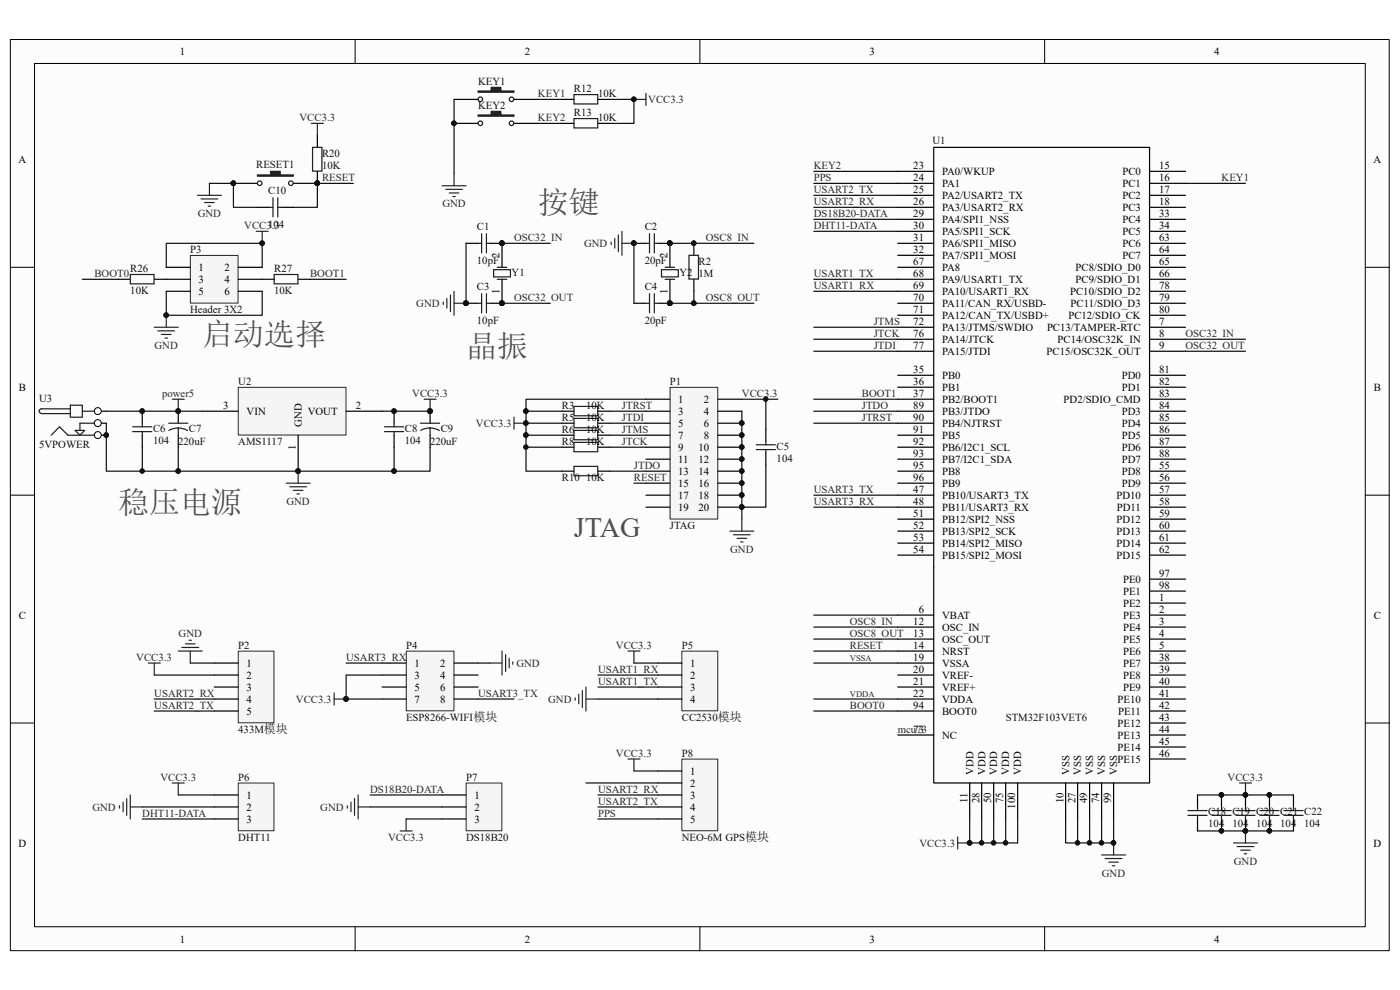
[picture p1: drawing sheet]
<svg xmlns="http://www.w3.org/2000/svg" width="297mm" height="210mm" viewBox="0 0 297 210" stroke-linecap="round" stroke-linejoin="round" font-family="sans-serif">
<path d="M2.2 8.4h292.5v193.3h-292.5z" fill="#fcfcfc"/>
<path d="M2.2 8.4h292.5v193.3h-292.5z" fill="none" stroke="#000" stroke-width=".21"/>
<path d="M7.4 13.5h282.2v183.1h-282.2z" fill="#fcfcfc"/>
<g fill="none" stroke="#000" stroke-width=".21">
<path d="M7.3 13.5h282.3v183.1h-282.3zM75.3 8.4v5.1M148.5 8.4v5.1M221.6 8.4v5.1M2.2 56.7h5.1M289.7 56.7h5.1M2.2 105h5.1M289.7 105h5.1M2.2 153.4h5.1M289.7 153.4h5.1M75.3 196.6v5.1M148.5 196.6v5.1"/>
<path d="M221.6 196.6v5.1"/>
</g>
<path d="M98.9 51.6v12.7M106.5 51.6h10.2M134.5 51.6v12.7M142.1 51.6h17.8M106.5 64.3h10.2M147.2 61.8v2.5h-5.1M147.2 64.3h12.7" fill="none" stroke="#0e0e0e" stroke-width=".25"/>
<g fill="#0e0e0e" stroke="#0e0e0e" stroke-width=".21">
<circle cx="98.8" cy="64.3" r=".48"/>
<circle cx="106.5" cy="64.3" r=".48"/>
<circle cx="106.5" cy="51.6" r=".48"/>
<circle cx="147.2" cy="51.6" r=".48"/>
<circle cx="147.2" cy="64.3" r=".48"/>
<circle cx="142.1" cy="64.3" r=".48"/>
<circle cx="134.5" cy="51.6" r=".48"/>
<circle cx="142.1" cy="51.6" r=".48"/>
<circle cx="91.2" cy="87.2" r=".48"/>
<circle cx="37.8" cy="87.2" r=".48"/>
</g>
<g fill="none" stroke="#000" stroke-width=".25">
<path d="M98.9 51.6h2.5M104 51.6h2.5v5.1M106.5 59.2v5.1h-2.5M134.5 51.6h2.5M139.6 51.6h2.5M147.2 51.6v2.6M147.2 59.2v2.6M98.9 64.3h2.5M134.5 64.3h2.5M139.6 64.3h2.5M37.8 87.2v2.6M37.8 92.3v2.6"/>
<path d="M91.2 87.2v2.6M91.2 92.3v2.6"/>
</g>
<g fill="none" stroke="#1c1c1c" stroke-width=".25">
<path d="M101.4 51.6h.8M102.2 49.6v4.1M103.2 49.6v4.1M103.2 51.6h.8M104.7 57.2h3.6v1.5h-3.6zM105.5 56.7h2M105.5 59.2h2M137 51.6h.8M137.8 49.6v4.1M138.8 51.6h.8M138.8 49.6v4.1M146.2 54.2h2v5h-2z"/>
<path d="M101.4 64.3h.8M102.2 62.3v4.1M103.2 62.3v4.1M103.2 64.3h.8M137 64.3h.8M137.8 62.3v4.1M138.8 64.3h.8M138.8 62.3v4.1M35.8 89.8h4.1M37.8 90.8v1.5M37.8 90.8l1.2 .2 .8 .3M37.8 90.8l-.8 .1-1.2 .4"/>
<path d="M89.2 89.8h4.1M91.2 90.8l.9 .1 1.1 .4M91.2 90.8l-.8 .1-1.1 .4M91.2 90.8v1.5"/>
</g>
<path d="M129.7 51.4v.5M130.4 50.6v2M131.2 49.8v3.6M131.9 49.1v5.1M131.9 51.6h2.6M94 64.1v.5M94.8 63.3v2.1M95.6 62.6v3.5M96.3 61.8v5.1M96.3 64.3h2.6M90 84.7h2.5M91.2 84.7v2.5" fill="none" stroke="#262626" stroke-width=".25"/>
<path d="M50.6 82.2h22.8v10.1h-22.8z" fill="#f5f5f5"/>
<path d="M50.5 82.2h22.9v10.1h-22.9z" fill="none" stroke="#262626" stroke-width=".21"/>
<path d="M20 87.2h2.6M30.2 87.2v2.6M30.2 92.3v2.6M42.9 87.2h7.6M63.3 92.3v7.7M73.4 87.2h7.7M83.6 87.2v2.6M83.6 92.3v2.6" fill="none" stroke="#000" stroke-width=".25"/>
<g fill="#0e0e0e" stroke="#0e0e0e" stroke-width=".21">
<circle cx="63.2" cy="99.9" r=".48"/>
<circle cx="83.6" cy="99.9" r=".48"/>
<circle cx="91.2" cy="87.2" r=".48"/>
<circle cx="83.6" cy="87.2" r=".48"/>
<circle cx="30.2" cy="87.2" r=".48"/>
</g>
<path d="M63.3 100v2.5M60.7 102.5h5.1M61.5 103.3h3.5M62.2 104h2.1M63 104.8h.5" fill="none" stroke="#262626" stroke-width=".25"/>
<path d="M81.1 87.2h10.1M83.6 94.9v5.1h7.6v-5.1" fill="none" stroke="#0e0e0e" stroke-width=".25"/>
<path d="M28.1 90.5h4.1M28.1 91.6h4.1M30.2 89.8v.7M30.2 91.6v.7M81.6 90.5h4M81.6 91.6h4M83.6 89.8v.7M83.6 91.6v.7" fill="none" stroke="#1c1c1c" stroke-width=".25"/>
<circle cx="20.7" cy="87.2" r=".74" fill="#fcfcfc" stroke="#000" stroke-width=".21"/>
<path d="M20 89.8h2.6" fill="none" stroke="#000" stroke-width=".25"/>
<circle cx="20.7" cy="89.8" r=".74" fill="#fcfcfc" stroke="#000" stroke-width=".21"/>
<path d="M20 92.3h2.6" fill="none" stroke="#000" stroke-width=".25"/>
<circle cx="20.7" cy="92.3" r=".74" fill="#fcfcfc" stroke="#000" stroke-width=".21"/>
<circle cx="22.5" cy="92.3" r=".48" fill="#0e0e0e" stroke="#0e0e0e" stroke-width=".21"/>
<path d="M8.8 87.7h6.1M10.9 92.3l1.7-1.8 1.8 1.8h5.6M14.9 86h2.6v2.5h-2.6zM14.9 86.7h-6.1a.48 .48 0 0 0-.5 .5 .48 .48 0 0 0 .5 .5M15.9 91.3h2.1l-1 1zM17.5 87.2h2.5M20 89.8h-3v1.5" fill="none" stroke="#1c1c1c" stroke-width=".25"/>
<path d="M22.6 87.2h20.3" fill="none" stroke="#0e0e0e" stroke-width=".25"/>
<path d="M40.4 54.2h10.1v10.1h-10.1z" fill="#f5f5f5"/>
<path d="M40.4 54.2h10.1v10.1h-10.1z" fill="none" stroke="#262626" stroke-width=".21"/>
<g fill="none" stroke="#000" stroke-width=".25">
<path d="M49.5 38.9h5.1M67.3 36.4v2.5h-5.1M67.3 28.7v2.6M96.3 21.1h5.1M109 21.1h5.1M119.2 21.1h2.6M126.9 21.1h2.5M25.1 59.2h2.5M32.7 59.2h7.7M35.3 56.7h5.1M50.5 56.7h5.1M50.5 59.2h7.7"/>
<path d="M54.6 44h2.6M59.7 44h2.5M63.3 59.2h2.5M35.3 61.8h5.1M50.5 61.8h5.1"/>
</g>
<path d="M44.4 38.9h5.1v5.1h5.1M75 38.9h-7.7v5.1h-5.1M114.1 21.1h5.1M17.5 59.2h7.6M35.3 56.7v-5.1h20.3v5.1M65.8 59.2h7.6M35.3 61.8v5.1h20.3v-5.1" fill="none" stroke="#0e0e0e" stroke-width=".25"/>
<g fill="#0e0e0e" stroke="#0e0e0e" stroke-width=".21">
<circle cx="55.6" cy="51.6" r=".48"/>
<circle cx="35.2" cy="66.9" r=".48"/>
<circle cx="67.3" cy="38.9" r=".48"/>
<circle cx="49.5" cy="38.9" r=".48"/>
<circle cx="134.5" cy="21.1" r=".48"/>
</g>
<g fill="none" stroke="#262626" stroke-width=".25">
<path d="M137 19.8v2.6M44.4 38.9v2.5M66.1 26.2h2.5M67.3 26.2v2.5M93.8 39.4h5.1M96.3 36.9v2.5M134.5 21.1h2.5M41.9 41.4h5.1M42.7 42.2h3.5M43.4 43h2.1M44.2 43.7h.5M54.4 49.1h2.5"/>
<path d="M55.6 49.1v2.5M94.5 40.2h3.6M95.3 40.9h2M96.1 41.7h.5M32.7 69.4h5.1M33.5 70.2h3.6M34.3 71h2M35 71.7h.5M35.3 66.9v2.5"/>
</g>
<g fill="none" stroke="#1c1c1c" stroke-width=".25">
<path d="M66.3 31.3h2v5h-2zM121.8 20.1h5v2h-5zM27.6 58.2h5.1v2h-5.1zM57.2 44h.7M57.9 41.9v4.1M58.2 58.2h5v2h-5zM58.9 41.9v4.1M58.9 44h.8"/>
<circle cx="55.1" cy="38.9" r=".48"/>
<circle cx="61.7" cy="38.9" r=".48"/>
<circle cx="101.9" cy="21.1" r=".48"/>
<circle cx="108.5" cy="21.1" r=".48"/>
</g>
<g fill="#1c1c1c" stroke="#1c1c1c" stroke-width=".25">
<path d="M54.6 37.1h2.8v-.7h2v.7h2.8v.3h-7.6z" fill-rule="evenodd"/>
<path d="M101.4 19.3h2.8v-.8h2.1v.8h2.7v.3h-7.6z" fill-rule="evenodd"/>
</g>
<path d="M142.2 82.2h10.1v27.9h-10.1z" fill="#f5f5f5"/>
<path d="M142.2 82.2h10.1v27.9h-10.1z" fill="none" stroke="#262626" stroke-width=".21"/>
<g fill="none" stroke="#000" stroke-width=".25">
<path d="M96.3 26.2h5.1M109 26.2h5.1M119.2 26.2h2.6M126.9 26.2h2.5M190.5 36.4h7.6M190.5 38.9h7.6M198.1 31.3h45.8v134.8h-45.8zM243.9 36.4h7.6M243.9 38.9h7.6M142.1 51.6v5.1M142.1 59.2v5.1M190.5 41.4h7.6"/>
<path d="M190.5 44h7.6M190.5 46.5h7.6M190.5 49.1h7.6M190.5 51.6h7.6M190.5 54.2h7.6M190.5 56.7h7.6M190.5 59.2h7.6M243.9 41.4h7.6M243.9 44h7.6M243.9 46.5h7.6M243.9 49.1h7.6M243.9 51.6h7.6"/>
<path d="M243.9 54.2h7.6M243.9 56.7h7.6M243.9 59.2h7.6M190.5 69.4h7.6M190.5 72h7.6M190.5 74.5h7.6M190.5 79.6h7.6M190.5 61.8h7.6M190.5 64.3h7.6M190.5 66.9h7.6M243.9 69.4h7.6M243.9 72h7.6"/>
<path d="M243.9 74.5h7.6M243.9 79.6h7.6M243.9 61.8h7.6M243.9 64.3h7.6M243.9 66.9h7.6M119.2 87.2h2.6M119.2 89.8h2.6M119.2 92.3h2.6M119.2 94.9h2.6M119.2 100h2.6M126.9 87.2h2.5M126.9 89.8h2.5"/>
<path d="M126.9 92.3h2.5M126.9 94.9h2.5M126.9 100h2.5M137 84.7h5.1M137 87.2h5.1M137 89.8h5.1M137 92.3h5.1M137 94.9h5.1M137 97.4h5.1M137 100h5.1M152.3 84.7h5.1M152.3 87.2h5.1"/>
<path d="M152.3 89.8h5.1M152.3 92.3h5.1M152.3 94.9h5.1M152.3 97.4h5.1M152.3 100h5.1M162.5 91.1v2.5M162.5 96.1v2.6M190.5 84.7h7.6M190.5 87.2h7.6M190.5 89.8h7.6M190.5 92.3h7.6M190.5 94.9h7.6"/>
<path d="M190.5 97.4h7.6M190.5 100h7.6M190.5 82.1h7.6M243.9 84.7h7.6M243.9 87.2h7.6M243.9 89.8h7.6M243.9 92.3h7.6M243.9 94.9h7.6M243.9 97.4h7.6M243.9 100h7.6M243.9 82.1h7.6M137 102.5h5.1"/>
<path d="M137 105h5.1M137 107.6h5.1M152.3 102.5h5.1M152.3 105h5.1M152.3 107.6h5.1M190.5 102.5h7.6M190.5 105h7.6M190.5 107.6h7.6M190.5 110.1h7.6M190.5 112.7h7.6M190.5 115.2h7.6M190.5 117.8h7.6"/>
<path d="M243.9 102.5h7.6M243.9 105h7.6M243.9 107.6h7.6M243.9 110.1h7.6M243.9 112.7h7.6M243.9 115.2h7.6M243.9 117.8h7.6M190.5 130.5h7.6M190.5 133h7.6M190.5 135.6h7.6M190.5 138.1h7.6M243.9 127.9h7.6"/>
<path d="M243.9 130.5h7.6M243.9 133h7.6M243.9 135.6h7.6M243.9 138.1h7.6M243.9 122.9h7.6M243.9 125.4h7.6M190.5 140.7h7.6M190.5 143.2h7.6M190.5 145.7h7.6M190.5 148.3h7.6M190.5 155.9h7.6M190.5 150.8h7.6"/>
<path d="M243.9 140.7h7.6M243.9 143.2h7.6M243.9 145.7h7.6M243.9 148.3h7.6M243.9 155.9h7.6M243.9 150.8h7.6M243.9 153.4h7.6M243.9 158.5h7.6M205.7 166.1v7.6M208.3 166.1v7.6M210.8 166.1v7.6M213.4 166.1v7.6"/>
<path d="M215.9 166.1v7.6M226.1 166.1v7.6M228.6 166.1v7.6M231.2 166.1v7.6M233.7 166.1v7.6M236.2 166.1v7.6M243.9 161h7.6M254.1 168.6v2.6M254.1 173.7v2.6M259.1 168.6v2.6M259.1 173.7v2.6M264.2 168.6v2.6"/>
<path d="M264.2 173.7v2.6M269.3 168.6v2.6M269.3 173.7v2.6M274.4 168.6v2.6M274.4 173.7v2.6"/>
</g>
<g fill="#0e0e0e" stroke="#0e0e0e" stroke-width=".21">
<circle cx="157.4" cy="89.8" r=".48"/>
<circle cx="157.4" cy="92.3" r=".48"/>
<circle cx="157.4" cy="94.8" r=".48"/>
<circle cx="157.4" cy="97.4" r=".48"/>
<circle cx="157.4" cy="99.9" r=".48"/>
<circle cx="157.4" cy="102.5" r=".48"/>
<circle cx="157.4" cy="105" r=".48"/>
<circle cx="157.4" cy="107.6" r=".48"/>
<circle cx="111.6" cy="87.2" r=".48"/>
<circle cx="111.6" cy="92.3" r=".48"/>
<circle cx="111.6" cy="89.8" r=".48"/>
<circle cx="162.4" cy="84.7" r=".48"/>
<circle cx="111.6" cy="94.8" r=".48"/>
<circle cx="30.2" cy="99.9" r=".48"/>
<circle cx="37.8" cy="99.9" r=".48"/>
<circle cx="83.6" cy="99.9" r=".48"/>
<circle cx="264.2" cy="176.3" r=".48"/>
<circle cx="264.2" cy="168.6" r=".48"/>
<circle cx="259.1" cy="176.3" r=".48"/>
<circle cx="259.1" cy="168.6" r=".48"/>
<circle cx="269.3" cy="176.3" r=".48"/>
<circle cx="269.3" cy="168.6" r=".48"/>
<circle cx="205.7" cy="178.8" r=".48"/>
<circle cx="236.2" cy="178.8" r=".48"/>
<circle cx="96.3" cy="26.1" r=".48"/>
<circle cx="142.1" cy="64.3" r=".48"/>
<circle cx="142.1" cy="51.6" r=".48"/>
<circle cx="228.6" cy="178.8" r=".48"/>
<circle cx="231.1" cy="178.8" r=".48"/>
<circle cx="233.7" cy="178.8" r=".48"/>
<circle cx="213.3" cy="178.8" r=".48"/>
<circle cx="210.8" cy="178.8" r=".48"/>
<circle cx="208.2" cy="178.8" r=".48"/>
<circle cx="37.8" cy="87.2" r=".48"/>
<circle cx="134.5" cy="21.1" r=".48"/>
</g>
<g fill="none" stroke="#0e0e0e" stroke-width=".25">
<path d="M96.3 21.1v15.8M114.1 26.2h5.1M129.4 21.1h5.1v5.1h-5.1M172.6 36.4h17.9M172.6 38.9h17.9M251.5 38.9h12.7M172.6 41.4h17.9M172.6 44h17.9M172.6 46.5h17.9M172.6 49.1h17.9M172.6 59.2h17.9M172.6 61.8h17.9"/>
<path d="M172.6 69.4h17.9M172.6 72h17.9M172.6 74.5h17.9M251.5 72h12.7M251.5 74.5h12.7M22.6 89.8v10.2h15.2v-5.1M30.2 94.9v5.1M37.8 100h45.8M111.6 92.3v7.7h7.6M111.6 89.8h7.6M111.6 94.9h7.6M119.2 87.2h-7.6v5.1h7.6"/>
<path d="M129.4 87.2h7.6M129.4 89.8h7.6M129.4 92.3h7.6M129.4 94.9h7.6M129.4 100h7.6M137 84.7h-25.4v2.5M157.4 84.7h7.6M157.4 87.2v22.9M162.5 98.7v8.9h-5.1M162.5 84.7v6.4M172.6 84.7h17.9M172.6 87.2h17.9"/>
<path d="M172.6 89.8h17.9M134.5 102.5h2.5M172.6 105h17.9M172.6 107.6h17.9M172.6 130.5h17.9M172.6 133h17.9M172.6 135.6h17.9M172.6 138.1h17.9M172.6 140.7h17.9M172.6 148.3h17.9M172.6 150.8h17.9M205.7 173.7v5.1h10.2v-5.1"/>
<path d="M208.3 173.7v5.1M210.8 173.7v5.1M213.4 173.7v5.1M226.1 173.7v5.1h10.1v-5.1M228.6 173.7v5.1M231.2 173.7v5.1M233.7 173.7v5.1M254.1 168.6h20.3M254.1 176.3h20.3"/>
</g>
<g fill="none" stroke="#1c1c1c" stroke-width=".25">
<path d="M121.8 25.2h5v1.9h-5zM140.3 57.2h3.6v1.5h-3.6zM141.1 56.7h2M141.1 59.2h2M121.8 86.2h5v2h-5zM121.8 88.8h5v1.9h-5zM121.8 91.3h5v2h-5zM121.8 93.8h5v2h-5zM121.8 98.9h5v2h-5zM160.4 94.4h4.1M160.4 95.4h4.1M162.5 93.6v.8"/>
<path d="M162.5 95.4v.7M252 172h4.1M252 173h4.1M254.1 171.2v.8M254.1 173v.7M257.1 172h4.1M257.1 173h4.1M259.1 171.2v.8M259.1 173v.7M262.2 172h4.1M262.2 173h4.1M264.2 171.2v.8"/>
<path d="M264.2 173v.7M267.3 172h4.1M267.3 173h4.1M269.3 171.2v.8M269.3 173v.7M272.4 172h4M272.4 173h4M274.4 171.2v.8M274.4 173v.7"/>
<circle cx="101.9" cy="26.2" r=".48"/>
<circle cx="108.5" cy="26.2" r=".48"/>
</g>
<g fill="none" stroke="#262626" stroke-width=".25">
<path d="M36.5 84.7h2.6M37.8 84.7v2.5M109 88.5v2.6M109 89.8h2.6M154.8 112.7h5.1M155.6 113.4h3.6M156.4 114.2h2M157.1 115h.5M157.4 110.1v2.6M203.2 178.8h2.5M203.2 177.5v2.6M236.2 178.8v2.6"/>
<path d="M261.7 178.8h5.1M262.5 179.6h3.5M263 166.1h2.5M264.2 166.1v2.5M264.2 176.3v2.5M233.7 181.4h5.1M234.5 182.1h3.5M235.2 182.9h2.1M236 183.7h.5M263.2 180.3h2.1M264 181.1h.5"/>
</g>
<path d="M101.4 24.4h2.8v-.8h2.1v.8h2.7v.2h-7.6z" fill-rule="evenodd" fill="#1c1c1c" stroke="#1c1c1c" stroke-width=".25"/>
<path d="M144.7 161.1h7.6v15.1h-7.6z" fill="#f5f5f5"/>
<path d="M144.7 161h7.6v15.2h-7.6z" fill="none" stroke="#262626" stroke-width=".21"/>
<path d="M139.6 163.6h5.1M139.6 166.1h5.1M139.6 168.6h5.1M139.6 171.2h5.1M139.6 173.7h5.1" fill="none" stroke="#000" stroke-width=".25"/>
<path d="M133.2 138.1h2.6M134.5 138.1v2.6M122 148v.5M122.8 147.3v2M123.5 146.5v3.6M124.3 145.7v5.1M124.3 148.3h2.6M133.2 161h2.6M134.5 161v2.6" fill="none" stroke="#262626" stroke-width=".25"/>
<path d="M126.9 143.2h12.7M126.9 145.7h12.7M126.9 148.3h12.7M134.5 140.7h5.1M124.3 166.1h15.3M126.9 168.6h12.7M126.9 171.2h12.7M126.9 173.7h12.7M134.5 163.6h5.1" fill="none" stroke="#0e0e0e" stroke-width=".25"/>
<path d="M144.7 138.2h7.6v12.6h-7.6z" fill="#f5f5f5"/>
<path d="M144.7 138.1h7.6v12.7h-7.6z" fill="none" stroke="#262626" stroke-width=".21"/>
<path d="M139.6 140.7h5.1M139.6 143.2h5.1M139.6 145.7h5.1M139.6 148.3h5.1" fill="none" stroke="#000" stroke-width=".25"/>
<path d="M98.9 166.2h7.6v10h-7.6z" fill="#f5f5f5"/>
<path d="M98.9 166.1h7.6v10.1h-7.6z" fill="none" stroke="#262626" stroke-width=".21"/>
<path d="M93.8 168.6h5.1M93.8 171.2h5.1M93.8 173.7h5.1" fill="none" stroke="#000" stroke-width=".25"/>
<path d="M73.7 170.9v.5M74.5 170.2v2M75.2 169.4v3.6M76 168.6v5.1M76 171.2h2.5M84.9 176.3h2.5M86.2 173.7v2.6" fill="none" stroke="#262626" stroke-width=".25"/>
<path d="M78.5 168.6h15.3M78.5 171.2h15.3M86.2 173.7h7.6" fill="none" stroke="#0e0e0e" stroke-width=".25"/>
<path d="M50.6 166.2h7.5v10h-7.5z" fill="#f5f5f5"/>
<path d="M50.5 166.1h7.6v10.1h-7.6z" fill="none" stroke="#262626" stroke-width=".21"/>
<path d="M45.5 168.6h5M45.5 171.2h5M45.5 173.7h5" fill="none" stroke="#000" stroke-width=".25"/>
<path d="M25.4 170.9v.5M26.1 170.2v2M26.9 169.4v3.6M27.6 168.6v5.1M27.6 171.2h2.6M36.5 166.1h2.6M37.8 166.1v2.5" fill="none" stroke="#262626" stroke-width=".25"/>
<path d="M30.2 171.2h15.3M30.2 173.7h15.3M37.8 168.6h7.7" fill="none" stroke="#0e0e0e" stroke-width=".25"/>
<path d="M86.2 138.2h10.1v12.6h-10.1z" fill="#f5f5f5"/>
<path d="M86.2 138.1h10.1v12.7h-10.1z" fill="none" stroke="#262626" stroke-width=".21"/>
<path d="M81.1 140.7h5.1M81.1 143.2h5.1M81.1 145.7h5.1M81.1 148.3h5.1M96.3 140.7h5.1M96.3 143.2h5.1M96.3 145.7h5.1M96.3 148.3h5.1" fill="none" stroke="#000" stroke-width=".25"/>
<path d="M106.5 138.1v5.1M107.3 138.9v3.5M108 139.6v2.1M70.9 147v2.6M70.9 148.3h2.5M104 140.7h2.5M108.8 140.4v.5" fill="none" stroke="#262626" stroke-width=".25"/>
<circle cx="73.4" cy="148.3" r=".48" fill="#0e0e0e" stroke="#0e0e0e" stroke-width=".21"/>
<path d="M73.4 140.7h7.7M101.4 140.7h2.6M101.4 148.3h7.6" fill="none" stroke="#0e0e0e" stroke-width=".25"/>
<path d="M50.6 138.2h7.5v15.1h-7.5z" fill="#f5f5f5"/>
<path d="M50.5 138.1h7.6v15.2h-7.6z" fill="none" stroke="#262626" stroke-width=".21"/>
<path d="M45.5 140.7h5M45.5 143.2h5M45.5 145.7h5M45.5 148.3h5M45.5 150.8h5" fill="none" stroke="#000" stroke-width=".25"/>
<path d="M37.8 138.1h5.1M38.6 137.4h3.5M39.3 136.6h2.1M40.1 135.8h.5M40.4 138.1v2.6M31.5 140.7h2.5M32.7 140.7v2.5" fill="none" stroke="#262626" stroke-width=".25"/>
<path d="M32.7 143.2h12.8M32.7 148.3h12.8M32.7 150.8h12.8M40.4 140.7h5.1M81.1 143.2h-7.7v5.1h7.7" fill="none" stroke="#0e0e0e" stroke-width=".25"/>
<circle cx="73.4" cy="148.3" r=".48" fill="#0e0e0e" stroke="#0e0e0e" stroke-width=".21"/>
<g font-size="6.6" fill="#4c4c4c">
<text x="114.1" y="45.3">按键</text>
<text x="42.9" y="73.2">启动选择</text>
<text x="98.9" y="75.8">晶振</text>
<text x="25.1" y="108.8">稳压电源</text>
</g>
<text font-size="6" fill="#4c4c4c" x="121.8" y="113.9">JTAG</text>
<g font-size="2.3">
<text x="38.2" y="11.7">1</text>
<text x="111.3" y="11.7">2</text>
<text x="184.5" y="11.7">3</text>
<text x="257.6" y="11.7">4</text>
<text x="3.9" y="34.6">A</text>
<text x="193.8" y="35.9">23</text>
<text x="245.9" y="35.9">15</text>
<text x="291.4" y="34.6">A</text>
<text x="193.8" y="38.4">24</text>
<text x="193.8" y="40.9">25</text>
<text x="199.9" y="37.1">PA0/WKUP</text>
<text x="199.9" y="39.7">PA1</text>
<text x="238.1" y="37.1">PC0</text>
<text x="238.1" y="39.7">PC1</text>
<text x="245.9" y="38.4">16</text>
<text x="245.9" y="40.9">17</text>
<text x="193.8" y="43.5">26</text>
<text x="193.8" y="46">29</text>
<text x="199.9" y="42.2">PA2/USART2_TX</text>
<text x="199.9" y="44.7">PA3/USART2_RX</text>
<text x="199.9" y="47.3">PA4/SPI1_NSS</text>
<text x="238.1" y="42.2">PC2</text>
<text x="238.1" y="44.7">PC3</text>
<text x="238.1" y="47.3">PC4</text>
<text x="245.9" y="43.5">18</text>
<text x="245.9" y="46">33</text>
<text x="193.8" y="48.6">30</text>
<text x="193.8" y="51.1">31</text>
<text x="193.8" y="53.7">32</text>
<text x="199.9" y="49.8">PA5/SPI1_SCK</text>
<text x="199.9" y="52.4">PA6/SPI1_MISO</text>
<text x="238.1" y="49.8">PC5</text>
<text x="238.1" y="52.4">PC6</text>
<text x="245.9" y="48.6">34</text>
<text x="245.9" y="51.1">63</text>
<text x="245.9" y="53.7">64</text>
<text x="42.1" y="57.5">1</text>
<text x="47.6" y="57.5">2</text>
<text x="106" y="54.7" transform="rotate(-90 106 54.7)">2</text>
<text x="141.6" y="54.7" transform="rotate(-90 141.6 54.7)">2</text>
<text x="193.8" y="56.2">67</text>
<text x="193.8" y="58.8">68</text>
<text x="199.9" y="54.9">PA7/SPI1_MOSI</text>
<text x="199.9" y="57.5">PA8</text>
<text x="228.2" y="57.5">PC8/SDIO_D0</text>
<text x="238.1" y="54.9">PC7</text>
<text x="245.9" y="56.2">65</text>
<text x="245.9" y="58.8">66</text>
<text x="42.1" y="60">3</text>
<text x="42.1" y="62.6">5</text>
<text x="47.6" y="60">4</text>
<text x="47.6" y="62.6">6</text>
<text x="106" y="62.4" transform="rotate(-90 106 62.4)">1</text>
<text x="141.6" y="62.4" transform="rotate(-90 141.6 62.4)">1</text>
<text x="193.8" y="61.3">69</text>
<text x="193.8" y="63.8">70</text>
<text x="199.9" y="60">PA9/USART1_TX</text>
<text x="199.9" y="62.6">PA10/USART1_RX</text>
<text x="199.9" y="65.1">PA11/CAN_RX/USBD-</text>
<text x="227" y="62.6">PC10/SDIO_D2</text>
<text x="227.1" y="65.1">PC11/SDIO_D3</text>
<text x="228.2" y="60">PC9/SDIO_D1</text>
<text x="245.9" y="61.3">78</text>
<text x="245.9" y="63.8">79</text>
<text x="193.8" y="66.4">71</text>
<text x="193.8" y="68.9">72</text>
<text x="193.8" y="71.5">76</text>
<text x="199.9" y="67.6">PA12/CAN_TX/USBD+</text>
<text x="199.9" y="70.2">PA13/JTMS/SWDIO</text>
<text x="222.1" y="70.2">PC13/TAMPER-RTC</text>
<text x="226.7" y="67.6">PC12/SDIO_CK</text>
<text x="245.9" y="68.9">7</text>
<text x="245.9" y="71.5">8</text>
<text x="245.9" y="66.4">80</text>
<text x="193.8" y="74">77</text>
<text x="199.9" y="72.7">PA14/JTCK</text>
<text x="199.9" y="75.3">PA15/JTDI</text>
<text x="222" y="75.3">PC15/OSC32K_OUT</text>
<text x="224.4" y="72.7">PC14/OSC32K_IN</text>
<text x="245.9" y="74">9</text>
<text x="4" y="82.9">B</text>
<text x="193.8" y="79.1">35</text>
<text x="193.8" y="81.7">36</text>
<text x="199.9" y="80.4">PB0</text>
<text x="199.9" y="82.9">PB1</text>
<text x="238" y="80.4">PD0</text>
<text x="238" y="82.9">PD1</text>
<text x="245.9" y="79.1">81</text>
<text x="245.9" y="81.7">82</text>
<text x="291.5" y="82.9">B</text>
<text x="47.4" y="86.7">3</text>
<text x="52.3" y="88">VIN</text>
<text x="65.3" y="88">VOUT</text>
<text x="75.5" y="86.7">2</text>
<text x="143.9" y="85.5">1</text>
<text x="143.9" y="88">3</text>
<text x="149.4" y="85.5">2</text>
<text x="149.4" y="88">4</text>
<text x="193.8" y="84.2">37</text>
<text x="193.8" y="86.7">89</text>
<text x="193.8" y="89.3">90</text>
<text x="199.9" y="85.5">PB2/BOOT1</text>
<text x="199.9" y="88">PB3/JTDO</text>
<text x="225.6" y="85.5">PD2/SDIO_CMD</text>
<text x="238" y="88">PD3</text>
<text x="245.9" y="84.2">83</text>
<text x="245.9" y="86.7">84</text>
<text x="245.9" y="89.3">85</text>
<text x="62.8" y="95.5" transform="rotate(-90 62.8 95.5)">1</text>
<text x="64" y="90.6" transform="rotate(-90 64 90.6)">GND</text>
<text x="143.9" y="90.6">5</text>
<text x="143.9" y="93.1">7</text>
<text x="143.9" y="95.6">9</text>
<text x="148.2" y="95.6">10</text>
<text x="149.4" y="90.6">6</text>
<text x="149.4" y="93.1">8</text>
<text x="193.8" y="91.8">91</text>
<text x="193.8" y="94.4">92</text>
<text x="199.9" y="90.6">PB4/NJTRST</text>
<text x="199.9" y="93.1">PB5</text>
<text x="199.9" y="95.6">PB6/I2C1_SCL</text>
<text x="238" y="90.6">PD4</text>
<text x="238" y="93.1">PD5</text>
<text x="238" y="95.6">PD6</text>
<text x="245.9" y="91.8">86</text>
<text x="245.9" y="94.4">87</text>
<text x="143.9" y="98.2">11</text>
<text x="143.9" y="100.7">13</text>
<text x="148.2" y="98.2">12</text>
<text x="148.2" y="100.7">14</text>
<text x="193.8" y="96.9">93</text>
<text x="193.8" y="99.4">95</text>
<text x="193.8" y="102">96</text>
<text x="199.9" y="98.2">PB7/I2C1_SDA</text>
<text x="199.9" y="100.7">PB8</text>
<text x="238" y="100.7">PD8</text>
<text x="238" y="98.2">PD7</text>
<text x="245.9" y="99.4">55</text>
<text x="245.9" y="102">56</text>
<text x="245.9" y="96.9">88</text>
<text x="143.9" y="103.3">15</text>
<text x="143.9" y="105.8">17</text>
<text x="148.2" y="103.3">16</text>
<text x="148.2" y="105.8">18</text>
<text x="193.8" y="104.6">47</text>
<text x="193.8" y="107.1">48</text>
<text x="199.9" y="105.8">PB10/USART3_TX</text>
<text x="199.9" y="103.3">PB9</text>
<text x="236.9" y="105.8">PD10</text>
<text x="238" y="103.3">PD9</text>
<text x="245.9" y="104.6">57</text>
<text x="245.9" y="107.1">58</text>
<text x="143.9" y="108.4">19</text>
<text x="148.2" y="108.4">20</text>
<text x="193.8" y="109.6">51</text>
<text x="193.8" y="112.2">52</text>
<text x="199.9" y="108.4">PB11/USART3_RX</text>
<text x="199.9" y="110.9">PB12/SPI2_NSS</text>
<text x="199.9" y="113.5">PB13/SPI2_SCK</text>
<text x="236.9" y="110.9">PD12</text>
<text x="236.9" y="113.5">PD13</text>
<text x="236.9" y="108.4">PD11</text>
<text x="245.9" y="109.6">59</text>
<text x="245.9" y="112.2">60</text>
<text x="193.8" y="114.7">53</text>
<text x="193.8" y="117.3">54</text>
<text x="199.9" y="116">PB14/SPI2_MISO</text>
<text x="199.9" y="118.5">PB15/SPI2_MOSI</text>
<text x="236.9" y="116">PD14</text>
<text x="236.9" y="118.5">PD15</text>
<text x="245.9" y="114.7">61</text>
<text x="245.9" y="117.3">62</text>
<text x="238.3" y="123.6">PE0</text>
<text x="245.9" y="122.3">97</text>
<text x="245.9" y="124.9">98</text>
<text x="4" y="131.3">C</text>
<text x="194.9" y="130">6</text>
<text x="199.9" y="131.3">VBAT</text>
<text x="238.3" y="128.7">PE2</text>
<text x="238.3" y="131.3">PE3</text>
<text x="238.3" y="126.2">PE1</text>
<text x="245.9" y="127.4">1</text>
<text x="245.9" y="130">2</text>
<text x="291.5" y="131.3">C</text>
<text x="193.8" y="132.5">12</text>
<text x="193.8" y="135.1">13</text>
<text x="193.8" y="137.6">14</text>
<text x="199.9" y="133.8">OSC_IN</text>
<text x="199.9" y="136.4">OSC_OUT</text>
<text x="238.3" y="133.8">PE4</text>
<text x="238.3" y="136.4">PE5</text>
<text x="245.9" y="132.5">3</text>
<text x="245.9" y="135.1">4</text>
<text x="245.9" y="137.6">5</text>
<text x="52.3" y="141.4">1</text>
<text x="52.3" y="144">2</text>
<text x="87.9" y="141.4">1</text>
<text x="87.9" y="144">3</text>
<text x="93.4" y="141.4">2</text>
<text x="93.4" y="144">4</text>
<text x="146.4" y="141.4">1</text>
<text x="146.4" y="144">2</text>
<text x="193.8" y="140.2">19</text>
<text x="193.8" y="142.7">20</text>
<text x="199.9" y="138.9">NRST</text>
<text x="199.9" y="141.4">VSSA</text>
<text x="199.9" y="144">VREF-</text>
<text x="238.3" y="138.9">PE6</text>
<text x="238.3" y="141.4">PE7</text>
<text x="238.3" y="144">PE8</text>
<text x="245.9" y="140.2">38</text>
<text x="245.9" y="142.7">39</text>
<text x="52.3" y="146.5">3</text>
<text x="52.3" y="149.1">4</text>
<text x="87.9" y="146.5">5</text>
<text x="87.9" y="149.1">7</text>
<text x="93.4" y="146.5">6</text>
<text x="93.4" y="149.1">8</text>
<text x="146.4" y="146.5">3</text>
<text x="146.4" y="149.1">4</text>
<text x="193.8" y="145.2">21</text>
<text x="193.8" y="147.8">22</text>
<text x="199.9" y="146.5">VREF+</text>
<text x="199.9" y="149.1">VDDA</text>
<text x="237.1" y="149.1">PE10</text>
<text x="238.3" y="146.5">PE9</text>
<text x="245.9" y="145.2">40</text>
<text x="245.9" y="147.8">41</text>
<text x="52.3" y="151.6">5</text>
<text x="193.8" y="155.4">73</text>
<text x="193.8" y="150.3">94</text>
<text x="199.9" y="151.6">BOOT0</text>
<text x="237.1" y="154.1">PE12</text>
<text x="237.2" y="151.6">PE11</text>
<text x="245.9" y="150.3">42</text>
<text x="245.9" y="152.9">43</text>
<text x="245.9" y="155.4">44</text>
<text x="199.9" y="156.7">NC</text>
<text x="237.1" y="156.7">PE13</text>
<text x="237.1" y="159.3">PE14</text>
<text x="237.1" y="161.8">PE15</text>
<text x="245.9" y="158">45</text>
<text x="245.9" y="160.5">46</text>
<text x="146.4" y="164.3">1</text>
<text x="146.4" y="166.9">2</text>
<text x="206.5" y="164.3" transform="rotate(-90 206.5 164.3)">VDD</text>
<text x="209" y="164.3" transform="rotate(-90 209 164.3)">VDD</text>
<text x="211.6" y="164.3" transform="rotate(-90 211.6 164.3)">VDD</text>
<text x="214.1" y="164.3" transform="rotate(-90 214.1 164.3)">VDD</text>
<text x="216.7" y="164.3" transform="rotate(-90 216.7 164.3)">VDD</text>
<text x="226.9" y="164.3" transform="rotate(-90 226.9 164.3)">VSS</text>
<text x="229.4" y="164.3" transform="rotate(-90 229.4 164.3)">VSS</text>
<text x="231.9" y="164.3" transform="rotate(-90 231.9 164.3)">VSS</text>
<text x="234.5" y="164.3" transform="rotate(-90 234.5 164.3)">VSS</text>
<text x="237" y="164.3" transform="rotate(-90 237 164.3)">VSS</text>
<text x="52.3" y="169.4">1</text>
<text x="52.3" y="172">2</text>
<text x="100.7" y="169.4">1</text>
<text x="100.7" y="172">2</text>
<text x="146.4" y="169.4">3</text>
<text x="146.4" y="172">4</text>
<text x="205.2" y="170.3" transform="rotate(-90 205.2 170.3)">11</text>
<text x="207.8" y="170.4" transform="rotate(-90 207.8 170.4)">28</text>
<text x="210.3" y="170.4" transform="rotate(-90 210.3 170.4)">50</text>
<text x="212.9" y="170.4" transform="rotate(-90 212.9 170.4)">75</text>
<text x="215.4" y="171.6" transform="rotate(-90 215.4 171.6)">100</text>
<text x="225.6" y="170.4" transform="rotate(-90 225.6 170.4)">10</text>
<text x="228.1" y="170.4" transform="rotate(-90 228.1 170.4)">27</text>
<text x="230.7" y="170.4" transform="rotate(-90 230.7 170.4)">49</text>
<text x="233.2" y="170.4" transform="rotate(-90 233.2 170.4)">74</text>
<text x="235.8" y="170.4" transform="rotate(-90 235.8 170.4)">99</text>
<text x="3.9" y="179.6">D</text>
<text x="52.3" y="174.5">3</text>
<text x="100.7" y="174.5">3</text>
<text x="146.4" y="174.5">5</text>
<text x="291.4" y="179.6">D</text>
<text x="38.2" y="199.9">1</text>
<text x="111.3" y="199.9">2</text>
<text x="184.5" y="199.9">3</text>
<text x="257.6" y="199.9">4</text>
</g>
<g font-size="2.3" fill="#0e0e0e">
<text x="101.4" y="18">KEY1</text>
<text x="101.4" y="23.1">KEY2</text>
<text x="121.8" y="19.6">R12</text>
<text x="126.9" y="20.6">10K</text>
<text x="121.8" y="24.7">R13</text>
<text x="126.9" y="25.7">10K</text>
<text x="54.4" y="35.6">RESET1</text>
<text x="68.3" y="35.9">10K</text>
<text x="68.3" y="33.3">R20</text>
<text x="197.8" y="30.5">U1</text>
<text x="56.9" y="41.2">C10</text>
<text x="40.3" y="53.7">P3</text>
<text x="56.9" y="48.3">104</text>
<text x="101.2" y="48.8">C1</text>
<text x="136.8" y="48.8">C2</text>
<text x="27.6" y="57.7">R26</text>
<text x="58.2" y="57.7">R27</text>
<text x="101.2" y="56">10pF</text>
<text x="108.5" y="58.5">Y1</text>
<text x="136.8" y="56">20pF</text>
<text x="144.1" y="58.5">Y2</text>
<text x="148.2" y="58.8">1M</text>
<text x="148.2" y="56.2">R2</text>
<text x="27.6" y="62.3">10K</text>
<text x="58.2" y="62.3">10K</text>
<text x="101.2" y="61.6">C3</text>
<text x="136.8" y="61.6">C4</text>
<text x="40.3" y="66.4">Header 3X2</text>
<text x="101.2" y="68.7">10pF</text>
<text x="136.8" y="68.7">20pF</text>
<text x="50.5" y="81.7">U2</text>
<text x="142.1" y="81.7">P1</text>
<text x="8.3" y="85.2">U3</text>
<text x="119.2" y="86.7">R3</text>
<text x="119.2" y="89.3">R5</text>
<text x="124.3" y="86.7">10K</text>
<text x="124.3" y="89.3">10K</text>
<text x="8.3" y="95.1">5VPOWER</text>
<text x="32.5" y="94.1">104</text>
<text x="32.5" y="91.6">C6</text>
<text x="37.8" y="94.4">220uF</text>
<text x="40.1" y="91.6">C7</text>
<text x="50.5" y="94.4">AMS1117</text>
<text x="85.9" y="94.1">104</text>
<text x="85.9" y="91.6">C8</text>
<text x="91.2" y="94.4">220uF</text>
<text x="93.5" y="91.6">C9</text>
<text x="119.2" y="91.8">R6</text>
<text x="119.2" y="94.4">R8</text>
<text x="124.3" y="91.8">10K</text>
<text x="124.3" y="94.4">10K</text>
<text x="164.8" y="95.4">C5</text>
<text x="119.2" y="102">R10</text>
<text x="124.3" y="102">10K</text>
<text x="164.8" y="97.9">104</text>
<text x="142.1" y="112.2">JTAG</text>
<text x="50.5" y="137.6">P2</text>
<text x="86.1" y="137.6">P4</text>
<text x="144.7" y="137.6">P5</text>
<text x="50.5" y="155.4">433M模块</text>
<text x="86.1" y="152.9">ESP8266-WIFI模块</text>
<text x="144.7" y="152.9">CC2530模块</text>
<text x="213.4" y="152.9">STM32F103VET6</text>
<text x="144.7" y="160.5">P8</text>
<text x="50.5" y="165.6">P6</text>
<text x="98.9" y="165.6">P7</text>
<text x="256.3" y="173">C18 C19 C20 C21 C22</text>
<text x="50.5" y="178.3">DHT11</text>
<text x="98.9" y="178.3">DS18B20</text>
<text x="144.7" y="178.3">NEO-6M GPS模块</text>
<text x="256.3" y="175.5">104</text>
<text x="261.5" y="175.5">104</text>
<text x="266.5" y="175.5">104</text>
<text x="271.6" y="175.5">104</text>
<text x="276.7" y="175.5">104</text>
</g>
<g font-size="2.3" fill="#262626">
<text x="114.1" y="20.6">KEY1</text>
<text x="137.5" y="21.8">VCC3.3</text>
<text x="63.5" y="25.7">VCC3.3</text>
<text x="114.1" y="25.7">KEY2</text>
<text x="172.6" y="35.9">KEY2</text>
<text x="68.3" y="38.4">RESET</text>
<text x="172.6" y="40.9">USART2_TX</text>
<text x="172.6" y="38.4">PPS</text>
<text x="259.2" y="38.4">KEY1</text>
<text x="42" y="46">GND</text>
<text x="93.9" y="44">GND</text>
<text x="172.6" y="43.5">USART2_RX</text>
<text x="172.6" y="46">DS18B20-DATA</text>
<text x="51.8" y="48.6">VCC3.3</text>
<text x="109.1" y="51.1">OSC32_IN</text>
<text x="123.9" y="52.4">GND</text>
<text x="149.7" y="51.1">OSC8_IN</text>
<text x="172.6" y="48.6">DHT11-DATA</text>
<text x="20" y="58.8">BOOT0</text>
<text x="65.8" y="58.8">BOOT1</text>
<text x="172.6" y="58.8">USART1_TX</text>
<text x="88.3" y="65.1">GND</text>
<text x="109.1" y="63.8">OSC32_OUT</text>
<text x="149.7" y="63.8">OSC8_OUT</text>
<text x="172.6" y="61.3">USART1_RX</text>
<text x="185.4" y="71.5">JTCK</text>
<text x="185.4" y="68.9">JTMS</text>
<text x="251.5" y="71.5">OSC32_IN</text>
<text x="32.8" y="74">GND</text>
<text x="185.4" y="74">JTDI</text>
<text x="251.5" y="74">OSC32_OUT</text>
<text x="34.4" y="84.2">power5</text>
<text x="87.5" y="84.2">VCC3.3</text>
<text x="132" y="86.7">JTRST</text>
<text x="132" y="89.3">JTDI</text>
<text x="157.4" y="84.2">VCC3.3</text>
<text x="182.8" y="84.2">BOOT1</text>
<text x="182.8" y="86.7">JTDO</text>
<text x="182.8" y="89.3">JTRST</text>
<text x="101" y="90.6">VCC3.3</text>
<text x="132" y="91.8">JTMS</text>
<text x="132" y="94.4">JTCK</text>
<text x="134.5" y="99.4">JTDO</text>
<text x="134.5" y="102">RESET</text>
<text x="60.7" y="107.1">GND</text>
<text x="172.6" y="104.6">USART3_TX</text>
<text x="172.6" y="107.1">USART3_RX</text>
<text x="154.9" y="117.3">GND</text>
<text x="37.9" y="135.1">GND</text>
<text x="130.7" y="137.6">VCC3.3</text>
<text x="180.3" y="132.5">OSC8_IN</text>
<text x="180.3" y="135.1">OSC8_OUT</text>
<text x="180.3" y="137.6">RESET</text>
<text x="28.9" y="140.2">VCC3.3</text>
<text x="73.4" y="140.2">USART3_RX</text>
<text x="109.6" y="141.4">GND</text>
<text x="126.9" y="142.7">USART1_RX</text>
<text x="32.7" y="147.8">USART2_RX</text>
<text x="62.8" y="149.1">VCC3.3</text>
<text x="101.4" y="147.8">USART3_TX</text>
<text x="116.3" y="149.1">GND</text>
<text x="126.9" y="145.2">USART1_TX</text>
<text x="32.7" y="150.3">USART2_TX</text>
<text x="180.3" y="150.3">BOOT0</text>
<text x="190.5" y="155.4">mcu73</text>
<text x="130.7" y="160.5">VCC3.3</text>
<text x="34" y="165.6">VCC3.3</text>
<text x="260.4" y="165.6">VCC3.3</text>
<text x="19.6" y="172">GND</text>
<text x="30.2" y="173.2">DHT11-DATA</text>
<text x="67.9" y="172">GND</text>
<text x="78.5" y="168.1">DS18B20-DATA</text>
<text x="126.9" y="168.1">USART2_RX</text>
<text x="126.9" y="170.7">USART2_TX</text>
<text x="126.9" y="173.2">PPS</text>
<text x="82.3" y="178.3">VCC3.3</text>
<text x="195.1" y="179.6">VCC3.3</text>
<text x="233.8" y="186">GND</text>
<text x="261.7" y="183.4">GND</text>
</g>
<g font-size="1.8" fill="#262626">
<text x="180.3" y="140.3">VSSA</text>
<text x="180.3" y="147.9">VDDA</text>
</g>
</svg>
